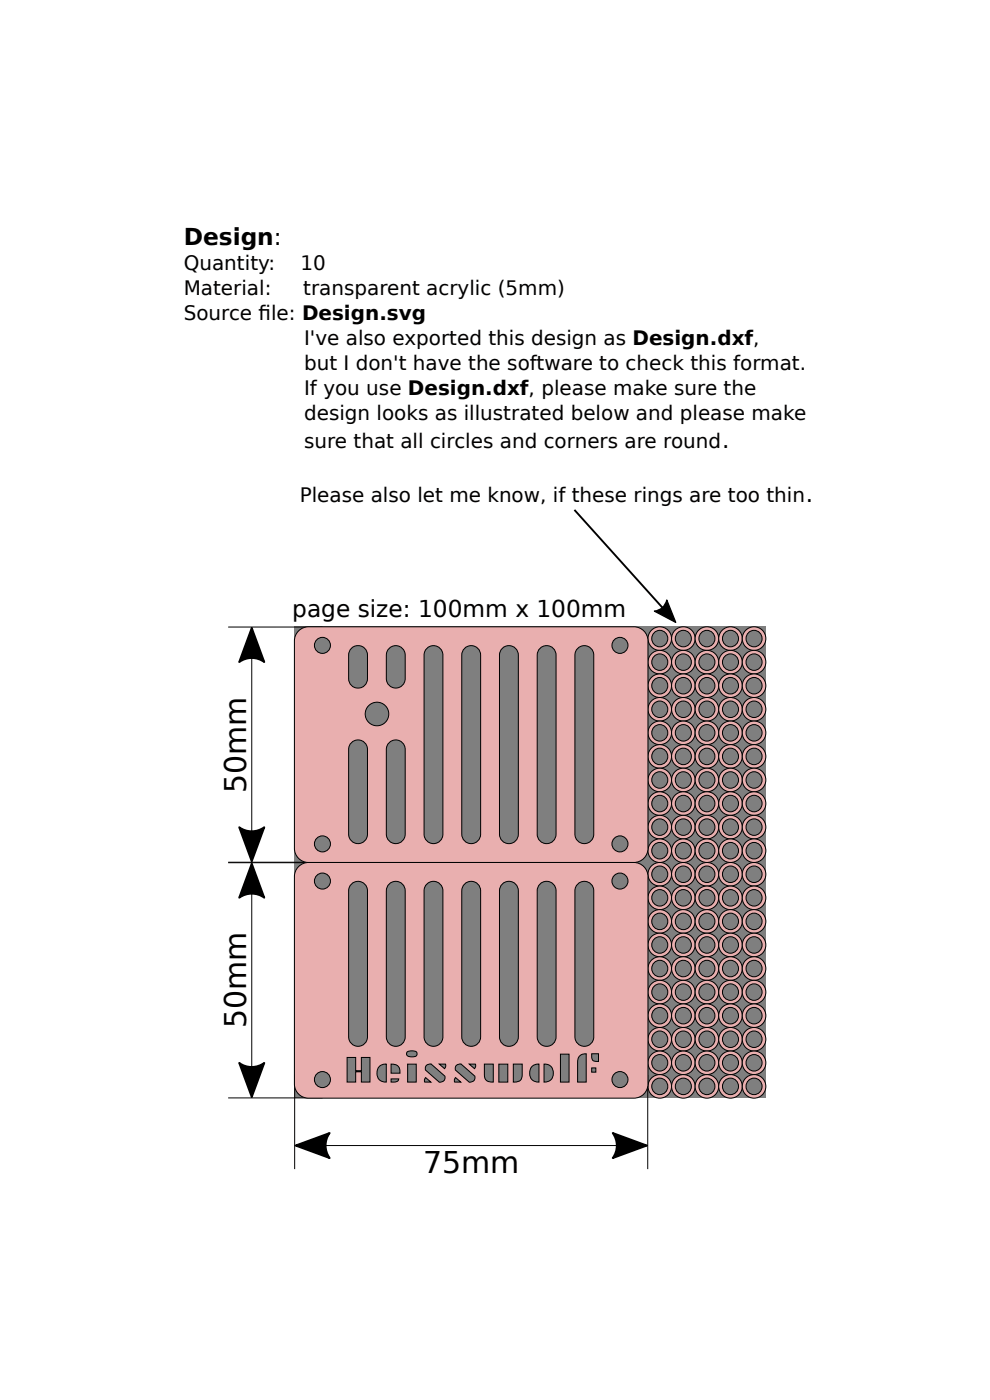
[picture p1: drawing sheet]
<svg xmlns="http://www.w3.org/2000/svg" width="210mm" height="297mm" viewBox="0 0 210 297" stroke-linecap="round" stroke-linejoin="round" font-family="sans-serif">
<path d="M62.5 133h100v100h-100z" fill="#7f7f7f"/>
<g fill="#e9afaf" stroke="#000" stroke-width=".21">
<path d="M137.5 135.5a2.5 2.5 0 0 0 5 0 2.5 2.5 0 0 0-5 0zM138.2 135.4a1.75 1.75 0 0 1 3.5 0 1.75 1.75 0 0 1-3.5 0z"/>
<path d="M142.5 135.5a2.5 2.5 0 0 0 5 0 2.5 2.5 0 0 0-5 0zM143.2 135.4a1.75 1.75 0 0 1 3.5 0 1.75 1.75 0 0 1-3.5 0z"/>
<path d="M147.5 135.5a2.5 2.5 0 0 0 5 0 2.5 2.5 0 0 0-5 0zM148.2 135.4a1.75 1.75 0 0 1 3.5 0 1.75 1.75 0 0 1-3.5 0z"/>
<path d="M152.5 135.5a2.5 2.5 0 0 0 5 0 2.5 2.5 0 0 0-5 0zM153.2 135.4a1.75 1.75 0 0 1 3.5 0 1.75 1.75 0 0 1-3.5 0z"/>
<path d="M157.5 135.5a2.5 2.5 0 0 0 5 0 2.5 2.5 0 0 0-5 0zM158.2 135.4a1.75 1.75 0 0 1 3.5 0 1.75 1.75 0 0 1-3.5 0z"/>
<path d="M137.5 140.5a2.5 2.5 0 0 0 5 0 2.5 2.5 0 0 0-5 0zM138.2 140.4a1.75 1.75 0 0 1 3.5 0 1.75 1.75 0 0 1-3.5 0z"/>
<path d="M142.5 140.5a2.5 2.5 0 0 0 5 0 2.5 2.5 0 0 0-5 0zM143.2 140.4a1.75 1.75 0 0 1 3.5 0 1.75 1.75 0 0 1-3.5 0z"/>
<path d="M147.5 140.5a2.5 2.5 0 0 0 5 0 2.5 2.5 0 0 0-5 0zM148.2 140.4a1.75 1.75 0 0 1 3.5 0 1.75 1.75 0 0 1-3.5 0z"/>
<path d="M152.5 140.5a2.5 2.5 0 0 0 5 0 2.5 2.5 0 0 0-5 0zM153.2 140.4a1.75 1.75 0 0 1 3.5 0 1.75 1.75 0 0 1-3.5 0z"/>
<path d="M157.5 140.5a2.5 2.5 0 0 0 5 0 2.5 2.5 0 0 0-5 0zM158.2 140.4a1.75 1.75 0 0 1 3.5 0 1.75 1.75 0 0 1-3.5 0z"/>
<path d="M137.5 145.5a2.5 2.5 0 0 0 5 0 2.5 2.5 0 0 0-5 0zM138.2 145.4a1.75 1.75 0 0 1 3.5 0 1.75 1.75 0 0 1-3.5 0z"/>
<path d="M142.5 145.5a2.5 2.5 0 0 0 5 0 2.5 2.5 0 0 0-5 0zM143.2 145.4a1.75 1.75 0 0 1 3.5 0 1.75 1.75 0 0 1-3.5 0z"/>
<path d="M147.5 145.5a2.5 2.5 0 0 0 5 0 2.5 2.5 0 0 0-5 0zM148.2 145.4a1.75 1.75 0 0 1 3.5 0 1.75 1.75 0 0 1-3.5 0z"/>
<path d="M152.5 145.5a2.5 2.5 0 0 0 5 0 2.5 2.5 0 0 0-5 0zM153.2 145.4a1.75 1.75 0 0 1 3.5 0 1.75 1.75 0 0 1-3.5 0z"/>
<path d="M157.5 145.5a2.5 2.5 0 0 0 5 0 2.5 2.5 0 0 0-5 0zM158.2 145.4a1.75 1.75 0 0 1 3.5 0 1.75 1.75 0 0 1-3.5 0z"/>
<path d="M137.5 150.5a2.5 2.5 0 0 0 5 0 2.5 2.5 0 0 0-5 0zM138.2 150.4a1.75 1.75 0 0 1 3.5 0 1.75 1.75 0 0 1-3.5 0z"/>
<path d="M142.5 150.5a2.5 2.5 0 0 0 5 0 2.5 2.5 0 0 0-5 0zM143.2 150.4a1.75 1.75 0 0 1 3.5 0 1.75 1.75 0 0 1-3.5 0z"/>
<path d="M147.5 150.5a2.5 2.5 0 0 0 5 0 2.5 2.5 0 0 0-5 0zM148.2 150.4a1.75 1.75 0 0 1 3.5 0 1.75 1.75 0 0 1-3.5 0z"/>
<path d="M152.5 150.5a2.5 2.5 0 0 0 5 0 2.5 2.5 0 0 0-5 0zM153.2 150.4a1.75 1.75 0 0 1 3.5 0 1.75 1.75 0 0 1-3.5 0z"/>
<path d="M157.5 150.5a2.5 2.5 0 0 0 5 0 2.5 2.5 0 0 0-5 0zM158.2 150.4a1.75 1.75 0 0 1 3.5 0 1.75 1.75 0 0 1-3.5 0z"/>
<path d="M137.5 155.5a2.5 2.5 0 0 0 5 0 2.5 2.5 0 0 0-5 0zM138.2 155.4a1.75 1.75 0 0 1 3.5 0 1.75 1.75 0 0 1-3.5 0z"/>
<path d="M142.5 155.5a2.5 2.5 0 0 0 5 0 2.5 2.5 0 0 0-5 0zM143.2 155.4a1.75 1.75 0 0 1 3.5 0 1.75 1.75 0 0 1-3.5 0z"/>
<path d="M147.5 155.5a2.5 2.5 0 0 0 5 0 2.5 2.5 0 0 0-5 0zM148.2 155.4a1.75 1.75 0 0 1 3.5 0 1.75 1.75 0 0 1-3.5 0z"/>
<path d="M152.5 155.5a2.5 2.5 0 0 0 5 0 2.5 2.5 0 0 0-5 0zM153.2 155.4a1.75 1.75 0 0 1 3.5 0 1.75 1.75 0 0 1-3.5 0z"/>
<path d="M157.5 155.5a2.5 2.5 0 0 0 5 0 2.5 2.5 0 0 0-5 0zM158.2 155.4a1.75 1.75 0 0 1 3.5 0 1.75 1.75 0 0 1-3.5 0z"/>
<path d="M137.5 160.5a2.5 2.5 0 0 0 5 0 2.5 2.5 0 0 0-5 0zM138.2 160.4a1.75 1.75 0 0 1 3.5 0 1.75 1.75 0 0 1-3.5 0z"/>
<path d="M142.5 160.5a2.5 2.5 0 0 0 5 0 2.5 2.5 0 0 0-5 0zM143.2 160.4a1.75 1.75 0 0 1 3.5 0 1.75 1.75 0 0 1-3.5 0z"/>
<path d="M147.5 160.5a2.5 2.5 0 0 0 5 0 2.5 2.5 0 0 0-5 0zM148.2 160.4a1.75 1.75 0 0 1 3.5 0 1.75 1.75 0 0 1-3.5 0z"/>
<path d="M152.5 160.5a2.5 2.5 0 0 0 5 0 2.5 2.5 0 0 0-5 0zM153.2 160.4a1.75 1.75 0 0 1 3.5 0 1.75 1.75 0 0 1-3.5 0z"/>
<path d="M157.5 160.5a2.5 2.5 0 0 0 5 0 2.5 2.5 0 0 0-5 0zM158.2 160.4a1.75 1.75 0 0 1 3.5 0 1.75 1.75 0 0 1-3.5 0z"/>
<path d="M137.5 165.5a2.5 2.5 0 0 0 5 0 2.5 2.5 0 0 0-5 0zM138.2 165.4a1.75 1.75 0 0 1 3.5 0 1.75 1.75 0 0 1-3.5 0z"/>
<path d="M142.5 165.5a2.5 2.5 0 0 0 5 0 2.5 2.5 0 0 0-5 0zM143.2 165.4a1.75 1.75 0 0 1 3.5 0 1.75 1.75 0 0 1-3.5 0z"/>
<path d="M147.5 165.5a2.5 2.5 0 0 0 5 0 2.5 2.5 0 0 0-5 0zM148.2 165.4a1.75 1.75 0 0 1 3.5 0 1.75 1.75 0 0 1-3.5 0z"/>
<path d="M152.5 165.5a2.5 2.5 0 0 0 5 0 2.5 2.5 0 0 0-5 0zM153.2 165.4a1.75 1.75 0 0 1 3.5 0 1.75 1.75 0 0 1-3.5 0z"/>
<path d="M157.5 165.5a2.5 2.5 0 0 0 5 0 2.5 2.5 0 0 0-5 0zM158.2 165.4a1.75 1.75 0 0 1 3.5 0 1.75 1.75 0 0 1-3.5 0z"/>
<path d="M137.5 170.5a2.5 2.5 0 0 0 5 0 2.5 2.5 0 0 0-5 0zM138.2 170.4a1.75 1.75 0 0 1 3.5 0 1.75 1.75 0 0 1-3.5 0z"/>
<path d="M142.5 170.5a2.5 2.5 0 0 0 5 0 2.5 2.5 0 0 0-5 0zM143.2 170.4a1.75 1.75 0 0 1 3.5 0 1.75 1.75 0 0 1-3.5 0z"/>
<path d="M147.5 170.5a2.5 2.5 0 0 0 5 0 2.5 2.5 0 0 0-5 0zM148.2 170.4a1.75 1.75 0 0 1 3.5 0 1.75 1.75 0 0 1-3.5 0z"/>
<path d="M152.5 170.5a2.5 2.5 0 0 0 5 0 2.5 2.5 0 0 0-5 0zM153.2 170.4a1.75 1.75 0 0 1 3.5 0 1.75 1.75 0 0 1-3.5 0z"/>
<path d="M157.5 170.5a2.5 2.5 0 0 0 5 0 2.5 2.5 0 0 0-5 0zM158.2 170.4a1.75 1.75 0 0 1 3.5 0 1.75 1.75 0 0 1-3.5 0z"/>
<path d="M137.5 175.5a2.5 2.5 0 0 0 5 0 2.5 2.5 0 0 0-5 0zM138.2 175.4a1.75 1.75 0 0 1 3.5 0 1.75 1.75 0 0 1-3.5 0z"/>
<path d="M142.5 175.5a2.5 2.5 0 0 0 5 0 2.5 2.5 0 0 0-5 0zM143.2 175.4a1.75 1.75 0 0 1 3.5 0 1.75 1.75 0 0 1-3.5 0z"/>
<path d="M147.5 175.5a2.5 2.5 0 0 0 5 0 2.5 2.5 0 0 0-5 0zM148.2 175.4a1.75 1.75 0 0 1 3.5 0 1.75 1.75 0 0 1-3.5 0z"/>
<path d="M152.5 175.5a2.5 2.5 0 0 0 5 0 2.5 2.5 0 0 0-5 0zM153.2 175.4a1.75 1.75 0 0 1 3.5 0 1.75 1.75 0 0 1-3.5 0z"/>
<path d="M157.5 175.5a2.5 2.5 0 0 0 5 0 2.5 2.5 0 0 0-5 0zM158.2 175.4a1.75 1.75 0 0 1 3.5 0 1.75 1.75 0 0 1-3.5 0z"/>
<path d="M137.5 180.5a2.5 2.5 0 0 0 5 0 2.5 2.5 0 0 0-5 0zM138.2 180.4a1.75 1.75 0 0 1 3.5 0 1.75 1.75 0 0 1-3.5 0z"/>
<path d="M142.5 180.5a2.5 2.5 0 0 0 5 0 2.5 2.5 0 0 0-5 0zM143.2 180.4a1.75 1.75 0 0 1 3.5 0 1.75 1.75 0 0 1-3.5 0z"/>
<path d="M147.5 180.5a2.5 2.5 0 0 0 5 0 2.5 2.5 0 0 0-5 0zM148.2 180.4a1.75 1.75 0 0 1 3.5 0 1.75 1.75 0 0 1-3.5 0z"/>
<path d="M152.5 180.5a2.5 2.5 0 0 0 5 0 2.5 2.5 0 0 0-5 0zM153.2 180.4a1.75 1.75 0 0 1 3.5 0 1.75 1.75 0 0 1-3.5 0z"/>
<path d="M157.5 180.5a2.5 2.5 0 0 0 5 0 2.5 2.5 0 0 0-5 0zM158.2 180.4a1.75 1.75 0 0 1 3.5 0 1.75 1.75 0 0 1-3.5 0z"/>
<path d="M137.5 185.5a2.5 2.5 0 0 0 5 0 2.5 2.5 0 0 0-5 0zM138.2 185.4a1.75 1.75 0 0 1 3.5 0 1.75 1.75 0 0 1-3.5 0z"/>
<path d="M142.5 185.5a2.5 2.5 0 0 0 5 0 2.5 2.5 0 0 0-5 0zM143.2 185.4a1.75 1.75 0 0 1 3.5 0 1.75 1.75 0 0 1-3.5 0z"/>
<path d="M147.5 185.5a2.5 2.5 0 0 0 5 0 2.5 2.5 0 0 0-5 0zM148.2 185.4a1.75 1.75 0 0 1 3.5 0 1.75 1.75 0 0 1-3.5 0z"/>
<path d="M152.5 185.5a2.5 2.5 0 0 0 5 0 2.5 2.5 0 0 0-5 0zM153.2 185.4a1.75 1.75 0 0 1 3.5 0 1.75 1.75 0 0 1-3.5 0z"/>
<path d="M157.5 185.5a2.5 2.5 0 0 0 5 0 2.5 2.5 0 0 0-5 0zM158.2 185.4a1.75 1.75 0 0 1 3.5 0 1.75 1.75 0 0 1-3.5 0z"/>
<path d="M137.5 190.5a2.5 2.5 0 0 0 5 0 2.5 2.5 0 0 0-5 0zM138.2 190.4a1.75 1.75 0 0 1 3.5 0 1.75 1.75 0 0 1-3.5 0z"/>
<path d="M142.5 190.5a2.5 2.5 0 0 0 5 0 2.5 2.5 0 0 0-5 0zM143.2 190.4a1.75 1.75 0 0 1 3.5 0 1.75 1.75 0 0 1-3.5 0z"/>
<path d="M147.5 190.5a2.5 2.5 0 0 0 5 0 2.5 2.5 0 0 0-5 0zM148.2 190.4a1.75 1.75 0 0 1 3.5 0 1.75 1.75 0 0 1-3.5 0z"/>
<path d="M152.5 190.5a2.5 2.5 0 0 0 5 0 2.5 2.5 0 0 0-5 0zM153.2 190.4a1.75 1.75 0 0 1 3.5 0 1.75 1.75 0 0 1-3.5 0z"/>
<path d="M157.5 190.5a2.5 2.5 0 0 0 5 0 2.5 2.5 0 0 0-5 0zM158.2 190.4a1.75 1.75 0 0 1 3.5 0 1.75 1.75 0 0 1-3.5 0z"/>
<path d="M137.5 195.5a2.5 2.5 0 0 0 5 0 2.5 2.5 0 0 0-5 0zM138.2 195.4a1.75 1.75 0 0 1 3.5 0 1.75 1.75 0 0 1-3.5 0z"/>
<path d="M142.5 195.5a2.5 2.5 0 0 0 5 0 2.5 2.5 0 0 0-5 0zM143.2 195.4a1.75 1.75 0 0 1 3.5 0 1.75 1.75 0 0 1-3.5 0z"/>
<path d="M147.5 195.5a2.5 2.5 0 0 0 5 0 2.5 2.5 0 0 0-5 0zM148.2 195.4a1.75 1.75 0 0 1 3.5 0 1.75 1.75 0 0 1-3.5 0z"/>
<path d="M152.5 195.5a2.5 2.5 0 0 0 5 0 2.5 2.5 0 0 0-5 0zM153.2 195.4a1.75 1.75 0 0 1 3.5 0 1.75 1.75 0 0 1-3.5 0z"/>
<path d="M157.5 195.5a2.5 2.5 0 0 0 5 0 2.5 2.5 0 0 0-5 0zM158.2 195.4a1.75 1.75 0 0 1 3.5 0 1.75 1.75 0 0 1-3.5 0z"/>
<path d="M137.5 200.5a2.5 2.5 0 0 0 5 0 2.5 2.5 0 0 0-5 0zM138.2 200.4a1.75 1.75 0 0 1 3.5 0 1.75 1.75 0 0 1-3.5 0z"/>
<path d="M142.5 200.5a2.5 2.5 0 0 0 5 0 2.5 2.5 0 0 0-5 0zM143.2 200.4a1.75 1.75 0 0 1 3.5 0 1.75 1.75 0 0 1-3.5 0z"/>
<path d="M147.5 200.5a2.5 2.5 0 0 0 5 0 2.5 2.5 0 0 0-5 0zM148.2 200.4a1.75 1.75 0 0 1 3.5 0 1.75 1.75 0 0 1-3.5 0z"/>
<path d="M152.5 200.5a2.5 2.5 0 0 0 5 0 2.5 2.5 0 0 0-5 0zM153.2 200.4a1.75 1.75 0 0 1 3.5 0 1.75 1.75 0 0 1-3.5 0z"/>
<path d="M157.5 200.5a2.5 2.5 0 0 0 5 0 2.5 2.5 0 0 0-5 0zM158.2 200.4a1.75 1.75 0 0 1 3.5 0 1.75 1.75 0 0 1-3.5 0z"/>
<path d="M137.5 205.5a2.5 2.5 0 0 0 5 0 2.5 2.5 0 0 0-5 0zM138.2 205.4a1.75 1.75 0 0 1 3.5 0 1.75 1.75 0 0 1-3.5 0z"/>
<path d="M142.5 205.5a2.5 2.5 0 0 0 5 0 2.5 2.5 0 0 0-5 0zM143.2 205.4a1.75 1.75 0 0 1 3.5 0 1.75 1.75 0 0 1-3.5 0z"/>
<path d="M147.5 205.5a2.5 2.5 0 0 0 5 0 2.5 2.5 0 0 0-5 0zM148.2 205.4a1.75 1.75 0 0 1 3.5 0 1.75 1.75 0 0 1-3.5 0z"/>
<path d="M152.5 205.5a2.5 2.5 0 0 0 5 0 2.5 2.5 0 0 0-5 0zM153.2 205.4a1.75 1.75 0 0 1 3.5 0 1.75 1.75 0 0 1-3.5 0z"/>
<path d="M157.5 205.5a2.5 2.5 0 0 0 5 0 2.5 2.5 0 0 0-5 0zM158.2 205.4a1.75 1.75 0 0 1 3.5 0 1.75 1.75 0 0 1-3.5 0z"/>
<path d="M137.5 210.5a2.5 2.5 0 0 0 5 0 2.5 2.5 0 0 0-5 0zM138.2 210.4a1.75 1.75 0 0 1 3.5 0 1.75 1.75 0 0 1-3.5 0z"/>
<path d="M142.5 210.5a2.5 2.5 0 0 0 5 0 2.5 2.5 0 0 0-5 0zM143.2 210.4a1.75 1.75 0 0 1 3.5 0 1.75 1.75 0 0 1-3.5 0z"/>
<path d="M147.5 210.5a2.5 2.5 0 0 0 5 0 2.5 2.5 0 0 0-5 0zM148.2 210.4a1.75 1.75 0 0 1 3.5 0 1.75 1.75 0 0 1-3.5 0z"/>
<path d="M152.5 210.5a2.5 2.5 0 0 0 5 0 2.5 2.5 0 0 0-5 0zM153.2 210.4a1.75 1.75 0 0 1 3.5 0 1.75 1.75 0 0 1-3.5 0z"/>
<path d="M157.5 210.5a2.5 2.5 0 0 0 5 0 2.5 2.5 0 0 0-5 0zM158.2 210.4a1.75 1.75 0 0 1 3.5 0 1.75 1.75 0 0 1-3.5 0z"/>
<path d="M137.5 215.5a2.5 2.5 0 0 0 5 0 2.5 2.5 0 0 0-5 0zM138.2 215.4a1.75 1.75 0 0 1 3.5 0 1.75 1.75 0 0 1-3.5 0z"/>
<path d="M142.5 215.5a2.5 2.5 0 0 0 5 0 2.5 2.5 0 0 0-5 0zM143.2 215.4a1.75 1.75 0 0 1 3.5 0 1.75 1.75 0 0 1-3.5 0z"/>
<path d="M147.5 215.5a2.5 2.5 0 0 0 5 0 2.5 2.5 0 0 0-5 0zM148.2 215.4a1.75 1.75 0 0 1 3.5 0 1.75 1.75 0 0 1-3.5 0z"/>
<path d="M152.5 215.5a2.5 2.5 0 0 0 5 0 2.5 2.5 0 0 0-5 0zM153.2 215.4a1.75 1.75 0 0 1 3.5 0 1.75 1.75 0 0 1-3.5 0z"/>
<path d="M157.5 215.5a2.5 2.5 0 0 0 5 0 2.5 2.5 0 0 0-5 0zM158.2 215.4a1.75 1.75 0 0 1 3.5 0 1.75 1.75 0 0 1-3.5 0z"/>
<path d="M137.5 220.5a2.5 2.5 0 0 0 5 0 2.5 2.5 0 0 0-5 0zM138.2 220.4a1.75 1.75 0 0 1 3.5 0 1.75 1.75 0 0 1-3.5 0z"/>
<path d="M142.5 220.5a2.5 2.5 0 0 0 5 0 2.5 2.5 0 0 0-5 0zM143.2 220.4a1.75 1.75 0 0 1 3.5 0 1.75 1.75 0 0 1-3.5 0z"/>
<path d="M147.5 220.5a2.5 2.5 0 0 0 5 0 2.5 2.5 0 0 0-5 0zM148.2 220.4a1.75 1.75 0 0 1 3.5 0 1.75 1.75 0 0 1-3.5 0z"/>
<path d="M152.5 220.5a2.5 2.5 0 0 0 5 0 2.5 2.5 0 0 0-5 0zM153.2 220.4a1.75 1.75 0 0 1 3.5 0 1.75 1.75 0 0 1-3.5 0z"/>
<path d="M157.5 220.5a2.5 2.5 0 0 0 5 0 2.5 2.5 0 0 0-5 0zM158.2 220.4a1.75 1.75 0 0 1 3.5 0 1.75 1.75 0 0 1-3.5 0z"/>
<path d="M137.5 225.5a2.5 2.5 0 0 0 5 0 2.5 2.5 0 0 0-5 0zM138.2 225.4a1.75 1.75 0 0 1 3.5 0 1.75 1.75 0 0 1-3.5 0z"/>
<path d="M142.5 225.5a2.5 2.5 0 0 0 5 0 2.5 2.5 0 0 0-5 0zM143.2 225.4a1.75 1.75 0 0 1 3.5 0 1.75 1.75 0 0 1-3.5 0z"/>
<path d="M147.5 225.5a2.5 2.5 0 0 0 5 0 2.5 2.5 0 0 0-5 0zM148.2 225.4a1.75 1.75 0 0 1 3.5 0 1.75 1.75 0 0 1-3.5 0z"/>
<path d="M152.5 225.5a2.5 2.5 0 0 0 5 0 2.5 2.5 0 0 0-5 0zM153.2 225.4a1.75 1.75 0 0 1 3.5 0 1.75 1.75 0 0 1-3.5 0z"/>
<path d="M157.5 225.5a2.5 2.5 0 0 0 5 0 2.5 2.5 0 0 0-5 0zM158.2 225.4a1.75 1.75 0 0 1 3.5 0 1.75 1.75 0 0 1-3.5 0z"/>
<path d="M137.5 230.5a2.5 2.5 0 0 0 5 0 2.5 2.5 0 0 0-5 0zM138.2 230.4a1.75 1.75 0 0 1 3.5 0 1.75 1.75 0 0 1-3.5 0z"/>
<path d="M142.5 230.5a2.5 2.5 0 0 0 5 0 2.5 2.5 0 0 0-5 0zM143.2 230.4a1.75 1.75 0 0 1 3.5 0 1.75 1.75 0 0 1-3.5 0z"/>
<path d="M147.5 230.5a2.5 2.5 0 0 0 5 0 2.5 2.5 0 0 0-5 0zM148.2 230.4a1.75 1.75 0 0 1 3.5 0 1.75 1.75 0 0 1-3.5 0z"/>
<path d="M152.5 230.5a2.5 2.5 0 0 0 5 0 2.5 2.5 0 0 0-5 0zM153.2 230.4a1.75 1.75 0 0 1 3.5 0 1.75 1.75 0 0 1-3.5 0z"/>
<path d="M157.5 230.5a2.5 2.5 0 0 0 5 0 2.5 2.5 0 0 0-5 0zM158.2 230.4a1.75 1.75 0 0 1 3.5 0 1.75 1.75 0 0 1-3.5 0z"/>
</g>
<path d="M53.4 133v49.9M68.4 133h-20M48.4 182.9h20M62.5 228v20M137.4 228v20M62.5 243h74.9" fill="none" stroke="#000" stroke-width=".21"/>
<path d="M53.4 134v4.4M53.4 177.6v4.3M63.5 243h4.4M132 243h4.4" fill="none" stroke="#000" stroke-width=".6"/>
<g fill="#000" stroke="#000" stroke-width=".41">
<path d="M53.4 133.2l2.7 7.2a4.5 4.5 0 0 0-5.3 0z" fill-rule="evenodd"/>
<path d="M50.8 175.5a4.5 4.5 0 0 0 5.3 0l-2.7 7.2z" fill-rule="evenodd"/>
<path d="M62.7 243l7.2-2.6a4.5 4.5 0 0 0 0 5.3z" fill-rule="evenodd"/>
<path d="M130 240.4l7.2 2.6-7.2 2.7a4.5 4.5 0 0 0 0-5.3z" fill-rule="evenodd"/>
</g>
<path d="M63.1 134.1l-.6 1.2v.7v44a2.99 2.99 0 0 0 3 3h69a2.99 2.99 0 0 0 3-3v-44a2.99 2.99 0 0 0-3-3h-69a2.99 2.99 0 0 0-2.4 1.1zM66.7 136.9a1.7 1.7 0 0 1 3.4 0 1.7 1.7 0 0 1-3.4 0zM129.8 136.9a1.7 1.7 0 0 1 3.4 0 1.7 1.7 0 0 1-3.4 0zM74.5 137.6a2 2 0 0 1 2.2-.5 2 2 0 0 1 1.3 1.9v5a2 2 0 0 1-2 2 2 2 0 0 1-2-2v-5v-.6zM82.5 137.6a2 2 0 0 1 2.2-.5 2 2 0 0 1 1.3 1.9v5a2 2 0 0 1-2 2 2 2 0 0 1-2-2v-5v-.6zM90.5 137.6a2 2 0 0 1 2.2-.5 2 2 0 0 1 1.3 1.9v38a2 2 0 0 1-2 2 2 2 0 0 1-2-2v-38v-.6zM98.5 137.6a2 2 0 0 1 2.2-.5 2 2 0 0 1 1.3 1.9v38a2 2 0 0 1-2 2 2 2 0 0 1-2-2v-38v-.6zM106.5 137.6a2 2 0 0 1 2.2-.5 2 2 0 0 1 1.3 1.9v38a2 2 0 0 1-2 2 2 2 0 0 1-2-2v-38v-.6zM114.5 137.6a2 2 0 0 1 2.2-.5 2 2 0 0 1 1.3 1.9v38a2 2 0 0 1-2 2 2 2 0 0 1-2-2v-38v-.6zM122.5 137.6a2 2 0 0 1 2.2-.5 2 2 0 0 1 1.3 1.9v38a2 2 0 0 1-2 2 2 2 0 0 1-2-2v-38v-.6zM77.5 151.5a2.5 2.5 0 0 1 5 0 2.5 2.5 0 0 1-5 0zM74.5 157.6a2 2 0 0 1 2.2-.5 2 2 0 0 1 1.3 1.9v18a2 2 0 0 1-2 2 2 2 0 0 1-2-2v-18v-.6zM82.5 157.6a2 2 0 0 1 2.2-.5 2 2 0 0 1 1.3 1.9v18a2 2 0 0 1-2 2 2 2 0 0 1-2-2v-18v-.6zM66.7 179a1.7 1.7 0 0 1 3.4 0 1.7 1.7 0 0 1-3.4 0zM129.8 179a1.7 1.7 0 0 1 3.4 0 1.7 1.7 0 0 1-3.4 0z" fill="#e9afaf" stroke="#000" stroke-width=".21"/>
<path d="M53.4 183v49.9M68.4 183h-20M48.4 232.9h20" fill="none" stroke="#000" stroke-width=".21"/>
<path d="M53.4 184v4.4M53.4 227.6v4.3" fill="none" stroke="#000" stroke-width=".6"/>
<g fill="#000" stroke="#000" stroke-width=".41">
<path d="M53.4 183.2l2.7 7.2a4.5 4.5 0 0 0-5.3 0z" fill-rule="evenodd"/>
<path d="M50.8 225.5a4.5 4.5 0 0 0 5.3 0l-2.7 7.2z" fill-rule="evenodd"/>
</g>
<path d="M63.6 183.6a2.99 2.99 0 0 0-1.1 2.4v44a2.99 2.99 0 0 0 3 3h69a2.99 2.99 0 0 0 3-3v-44a2.99 2.99 0 0 0-3-3h-69h-.7zM66.7 186.9a1.7 1.7 0 0 1 3.4 0 1.7 1.7 0 0 1-3.4 0zM129.8 186.9a1.7 1.7 0 0 1 3.4 0 1.7 1.7 0 0 1-3.4 0zM74.5 187.6a2 2 0 0 1 2.2-.5 2 2 0 0 1 1.3 1.9v31a2 2 0 0 1-2 2 2 2 0 0 1-2-2v-31v-.6zM82.5 187.6a2 2 0 0 1 2.2-.5 2 2 0 0 1 1.3 1.9v31a2 2 0 0 1-2 2 2 2 0 0 1-2-2v-31v-.6zM90.5 187.6a2 2 0 0 1 2.2-.5 2 2 0 0 1 1.3 1.9v31a2 2 0 0 1-2 2 2 2 0 0 1-2-2v-31v-.6zM98.5 187.6a2 2 0 0 1 2.2-.5 2 2 0 0 1 1.3 1.9v31a2 2 0 0 1-2 2 2 2 0 0 1-2-2v-31v-.6zM106.5 187.6a2 2 0 0 1 2.2-.5 2 2 0 0 1 1.3 1.9v31a2 2 0 0 1-2 2 2 2 0 0 1-2-2v-31v-.6zM114.5 187.6a2 2 0 0 1 2.2-.5 2 2 0 0 1 1.3 1.9v31a2 2 0 0 1-2 2 2 2 0 0 1-2-2v-31v-.6zM122.5 187.6a2 2 0 0 1 2.2-.5 2 2 0 0 1 1.3 1.9v31a2 2 0 0 1-2 2 2 2 0 0 1-2-2v-31v-.6zM86.3 223.2a1.8 1.8 0 0 1 2.1 .1 .75 .75 0 0 1-.2 .8 .75 .75 0 0 1-.8 .1l-.7-.1-.4-.2zM125.5 223.6h1.5v1.6a1.02 1.02 0 0 1-1.5-1.1zM122.8 224.1l.6-.4 .9-.1v6h-1.8v-4.2zM118.9 223.6h1.8v6h-1.8zM73.6 224.3h1.8v2.8h1.3v-2.8h1.8v5.3h-1.8v-2.2h-1.3v2.2h-1.8zM90.5 226l.9-.3 3 2.6a1.02 1.02 0 0 1-1.2 1.3l-3-2.6v-.5zM96.8 226l1-.3 2.9 2.6a1.02 1.02 0 0 1-1.2 1.3l-2.9-2.6v-.5zM80.4 226.3a1.75 1.75 0 0 1 1.4-.6h.1v3.9a1.94 1.94 0 0 1-1.8-1.2 1.94 1.94 0 0 1 .3-2.1zM83 225.7a1.57 1.57 0 0 1 1.8 2h-1.8zM93.2 225.7h1.3l-.1 .8-.1 .2zM99.5 225.7h1.3v.8l-.2 .2zM102.7 225.7h1.9v3.9a1.49 1.49 0 0 1-1.9-1.6zM108.9 225.7h1.9v2.3a1.45 1.45 0 0 1-1.9 1.6zM112.8 226.3a1.75 1.75 0 0 1 1.4-.6h.1v3.9a1.94 1.94 0 0 1-1.8-1.2 1.94 1.94 0 0 1 .3-2.1zM115.4 225.7a1.91 1.91 0 0 1 2 2 1.91 1.91 0 0 1-2 1.9zM86.5 225.7h1.8v3.9h-1.8zM105.8 225.7h1.9v3.9h-1.9zM125.5 226.5h.9v1h-.9zM66.7 229a1.7 1.7 0 0 1 3.4 0 1.7 1.7 0 0 1-3.4 0zM129.8 229a1.7 1.7 0 0 1 3.4 0 1.7 1.7 0 0 1-3.4 0zM90.3 228.6l1.1 1h-1.3v-.6zM96.6 228.6l1.2 1h-1.4v-.6zM83 228.9h1.6l-.2 .4-.8 .3h-.6z" fill="#e9afaf" stroke="#000" stroke-width=".21"/>
<path d="M121.8 108.2l21.2 23.4" fill="none" stroke="#000" stroke-width=".4"/>
<path d="M138.8 129.6a3 3 0 0 0 2.6-2.3l1.9 4.7z" fill-rule="evenodd" fill="#000" stroke="#000" stroke-width=".28"/>
<g font-size="6.3">
<text x="52.2" y="168.2" transform="rotate(-90 52.2 168.2)">50mm</text>
<text x="52.2" y="218.2" transform="rotate(-90 52.2 218.2)">50mm</text>
<text x="89.7" y="248.7">75mm</text>
</g>
<g font-size="4.9">
<text x="39" y="51.9">Design:</text>
<text x="153.2" y="95.1">.</text>
<text x="170.9" y="106.4">.</text>
<text x="62" y="130.9">page size: 100mm x 100mm</text>
</g>
<g font-size="4.2">
<text x="39" y="57.4">Quantity:</text>
<text x="63.8" y="57.4">10</text>
<text x="39" y="62.7">Material:</text>
<text x="64.3" y="62.7">transparent acrylic (5mm)</text>
<text x="39" y="68">Source fle: Design.svg</text>
<text x="54.9" y="68">i</text>
<text x="64.5" y="73.3">I've also exported this design as Design.dxf,</text>
<text x="64.5" y="78.6">but I don't have the software to check this format.</text>
<text x="64.5" y="83.8">If you use Design.dxf, please make sure the</text>
<text x="64.5" y="89.1">design looks as illustrated below and please make</text>
<text x="64.5" y="95.1">sure that all circles and corners are round</text>
<text x="63.6" y="106.4">Please also let me know, if these rings are too thin</text>
</g>
</svg>
